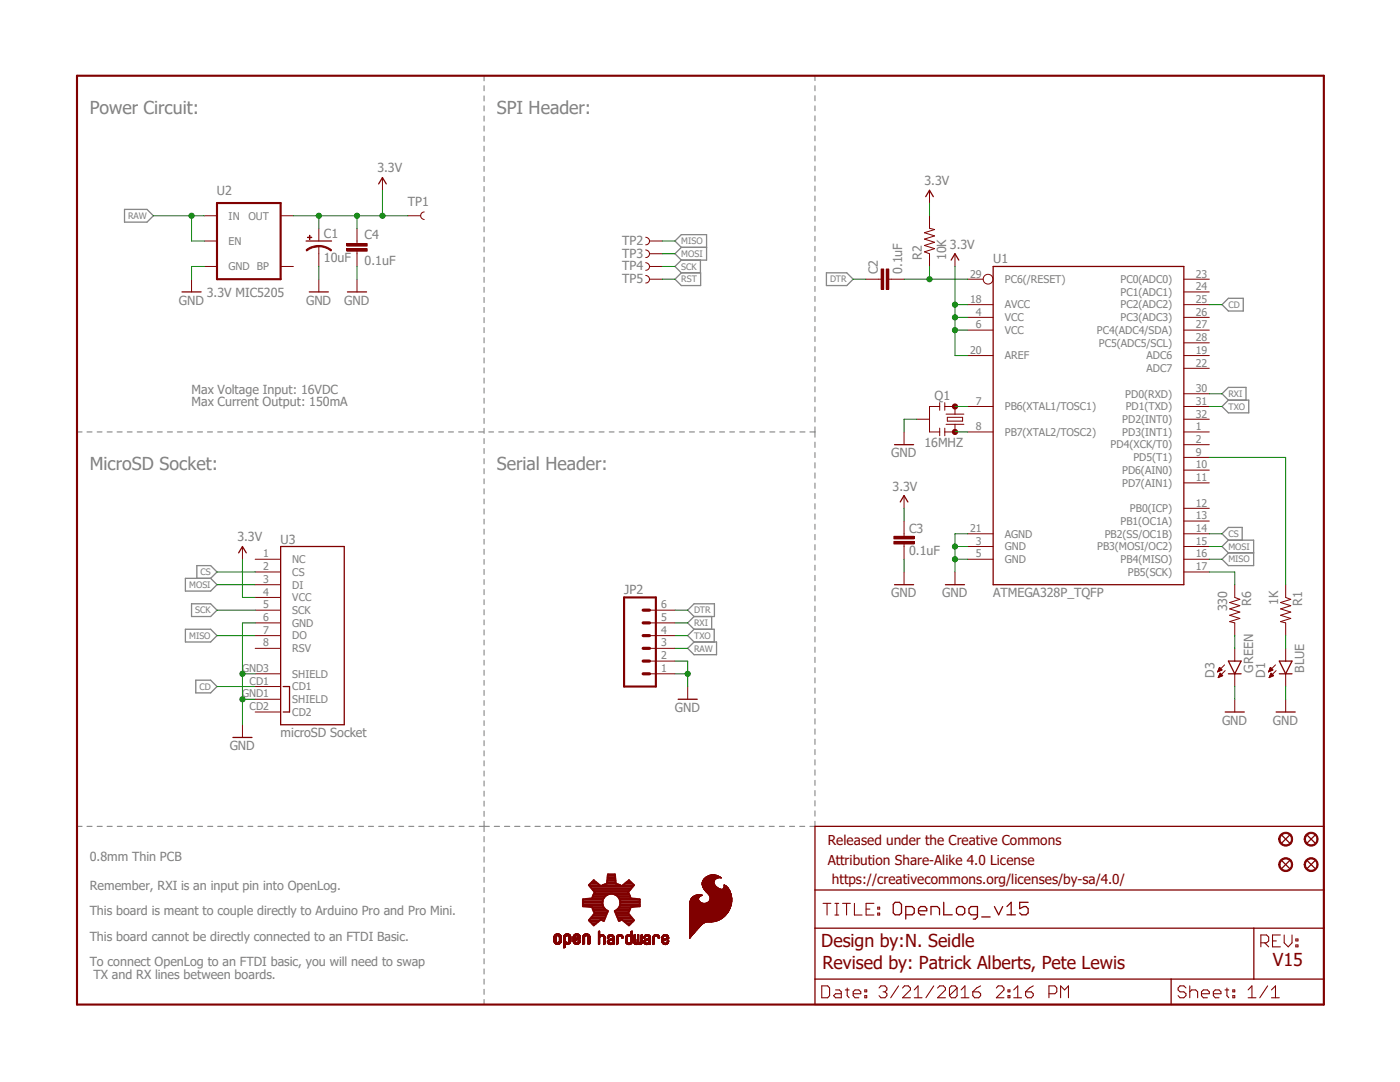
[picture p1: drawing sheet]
<svg xmlns="http://www.w3.org/2000/svg" width="279mm" height="216mm" viewBox="0 0 279 216" stroke-linecap="round" stroke-linejoin="round" font-family="sans-serif">
<path d="M14.9 14.9l249.6 186.1M264.5 14.9l-249.6 186.1" fill="none" stroke="#fff" stroke-width=".2"/>
<g fill="none" stroke="#808080" stroke-width=".21">
<path d="M96.6 15.1v1M96.6 17.1v1M96.6 19.1v1.1M162.6 15.1v1M162.6 17.1v1M162.6 19.1v1M96.6 21.1v1M96.6 23.2v1M96.6 25.1v1.1M96.6 27.2v1M96.6 29.2v1M96.6 31.2v1"/>
<path d="M96.6 33.2v1M96.6 35.2v1M96.6 37.2v1M96.6 39.2v1.1M162.6 21.1v1M162.6 23.1v1M162.6 25.1v1M162.6 27.1v1M162.6 29.1v1M162.6 31.1v1M162.6 33.1v1M162.6 35.1v1.1"/>
<path d="M162.6 37.1v1M162.6 39.1v1M96.6 41.2v1M96.6 43.3v1M96.6 45.3v1M96.6 47.3v1M96.6 49.3v1M96.6 51.3v1M96.6 53.3v1M96.6 55.3v1M96.6 57.3v1M96.6 59.4v1"/>
<path d="M162.6 41.1v1M162.6 43.1v1.1M162.6 45.1v1M162.6 47.2v.9M162.6 49.1v1.1M162.6 51.1v1.1M162.6 53.2v.9M162.6 55.2v1M162.6 57.1v1.1M162.6 59.1v1.1M96.6 61.3v1.1M96.6 63.4v1"/>
<path d="M96.6 65.4v1M96.6 67.4v1M96.6 69.4v1M96.6 71.4v1M96.6 73.4v1M96.6 75.4v1.1M96.6 77.4v1M96.6 79.5v1M162.6 61.2v.9M162.6 63.2v1M162.6 65.2v1M162.6 67.2v1"/>
<path d="M162.6 69.2v1M162.6 71.2v1M162.6 73.2v1M162.6 75.2v1M162.6 77.2v1M162.6 79.2v1M15.4 86.2h1M17.4 86.2h1M19.4 86.2h1M21.4 86.2h1M23.4 86.2h1M25.4 86.2h1"/>
<path d="M27.4 86.2h1M29.4 86.2h1M31.4 86.2h1M33.4 86.2h1M35.4 86.2h1M37.4 86.2h1M39.4 86.2h1M41.4 86.2h1M43.4 86.2h1M45.4 86.2h1M47.4 86.2h1M49.4 86.2h1"/>
<path d="M51.4 86.2h1.1M53.4 86.2h1M55.5 86.2h.9M57.4 86.2h1.1M59.4 86.2h1.1M61.5 86.2h.9M63.5 86.2h1M65.4 86.2h1.1M67.5 86.2h1M69.5 86.2h1M71.5 86.2h1M73.5 86.2h1"/>
<path d="M75.5 86.2h1M77.5 86.2h1M79.5 86.2h1M81.5 86.2h1M83.5 86.2h1M85.5 86.2h1M87.5 86.2h1M89.5 86.2h1M91.5 86.2h1M93.5 86.2h1M95.5 86.2h1M96.6 81.4v1.1"/>
<path d="M96.6 83.5v1M96.6 85.5v1M96.6 87.5v1M96.6 89.5v1M96.6 91.5v1M96.6 93.5v1M96.6 95.5v1M96.6 97.5v1.1M96.6 99.6v.9M97.5 86.2h1M99.5 86.2h1M101.5 86.2h1"/>
<path d="M103.5 86.2h1M105.5 86.2h1.1M107.5 86.2h1M109.6 86.2h.9M111.5 86.2h1.1M113.5 86.2h1.1M115.6 86.2h.9M117.6 86.2h1M119.5 86.2h1.1M121.6 86.2h1M123.6 86.2h1M125.6 86.2h1"/>
<path d="M127.6 86.2h1M129.6 86.2h1M131.6 86.2h1M133.6 86.2h1M135.6 86.2h1M137.6 86.2h1M139.6 86.2h1M141.6 86.2h1M143.6 86.2h1M145.6 86.2h1M147.6 86.2h1M149.6 86.2h1"/>
<path d="M151.6 86.2h1M153.6 86.2h1M155.6 86.2h1M157.6 86.2h1M159.6 86.2h1.1M161.6 86.2h1M162.6 81.2v1M162.6 83.2v1M162.6 85.2v2M162.6 88.2v1.1M162.6 90.3v1M162.6 92.3v1.1"/>
<path d="M162.6 94.4v1M162.6 96.4v1.1M162.6 98.5v1M96.6 101.6v1M96.6 103.6v1M96.6 105.6v1M96.6 107.6v1M96.6 109.6v1M96.6 111.6v1M96.6 113.6v1M96.6 115.7v.9M96.6 117.6v1.1"/>
<path d="M96.6 119.7v.9M162.6 100.5v1.1M162.6 102.5v1.1M162.6 104.6v1M162.6 106.6v1.1M162.6 108.7v1M162.6 110.7v1.1M162.6 112.8v1M162.6 114.8v1.1M162.6 116.8v1.1M162.6 118.9v1M96.6 121.7v1"/>
<path d="M96.6 123.7v1M96.6 125.7v1M96.6 127.7v1M96.6 129.7v1M96.6 131.7v1M96.6 133.7v1M96.6 135.8v.9M96.6 137.8v1M96.6 139.8v1M162.6 120.9v1.1M162.6 123v1M162.6 125v1.1"/>
<path d="M162.6 127.1v1M162.6 129.1v1.1M162.6 131.1v1.1M162.6 133.2v1M162.6 135.3v1M162.6 137.3v1M162.6 139.3v1.1M96.6 141.8v1M96.6 143.8v1M96.6 145.8v1M96.6 147.8v1M96.6 149.8v1"/>
<path d="M96.6 151.8v1M96.6 153.8v1.1M96.6 155.8v1M96.6 157.9v1M96.6 159.9v1M162.6 141.4v1M162.6 143.4v1.1M162.6 145.5v1M162.6 147.5v1M162.6 149.6v1M162.6 151.6v1.1M162.6 153.6v1.1"/>
<path d="M162.6 155.7v1M162.6 157.7v1.1M162.6 159.8v1M15.4 164.9h1M17.4 164.9h1M19.4 164.9h1M21.4 164.9h1M23.4 164.9h1M25.4 164.9h1M27.4 164.9h1M29.4 164.9h1M31.4 164.9h1"/>
<path d="M33.4 164.9h1M35.4 164.9h1M37.4 164.9h1M39.5 164.9h.9M41.4 164.9h1.1M43.4 164.9h1M45.5 164.9h1M47.5 164.9h1M49.5 164.9h1M51.5 164.9h1M53.5 164.9h1M55.5 164.9h1"/>
<path d="M57.5 164.9h1M59.5 164.9h1M61.5 164.9h1M63.5 164.9h1M65.5 164.9h1M67.5 164.9h1M69.6 164.9h.9M71.5 164.9h1.1M73.5 164.9h1M75.6 164.9h1M77.6 164.9h1M79.6 164.9h1"/>
<path d="M81.6 164.9h1M83.6 164.9h1M85.6 164.9h1M87.6 164.9h1M89.6 164.9h1M91.6 164.9h1M93.6 164.9h1M95.6 164.9h2.1M96.6 161.9v1M96.6 163.9v2M96.6 166.9v1.1M96.6 169v1"/>
<path d="M96.6 171v1M96.6 173v1.1M96.6 175v1.1M96.6 177.1v1M96.6 179.1v1M98.6 164.9h1.1M100.7 164.9h1M102.7 164.9h1.1M104.7 164.9h1.1M106.8 164.9h1M108.8 164.9h1.1M110.8 164.9h1.1"/>
<path d="M112.9 164.9h1M114.9 164.9h1.1M116.9 164.9h1.1M119 164.9h1M121 164.9h1M123 164.9h1M125.1 164.9h1M127.1 164.9h1M129.1 164.9h1M131.1 164.9h1.1M133.2 164.9h1M135.2 164.9h1"/>
<path d="M137.2 164.9h1.1M139.3 164.9h1M141.3 164.9h1M143.3 164.9h1.1M145.4 164.9h1M147.4 164.9h1M149.4 164.9h1.1M151.5 164.9h1M153.5 164.9h1M155.5 164.9h1M157.6 164.9h1M159.6 164.9h1"/>
<path d="M162.6 163.9v1h-1M162.6 161.8v1.1M96.6 181.1v1.1M96.6 183.2v1M96.6 185.2v1M96.6 187.2v1.1M96.6 189.3v1M96.6 191.3v1M96.6 193.3v1.1M96.6 195.4v1M96.6 197.4v1M96.6 199.4v1"/>
</g>
<g fill="none" stroke="#808080" stroke-width=".25">
<path d="M24.8 41.8h4.5l1.3 1.3-1.3 1.2h-4.5zM136 51.9l-1.3 1.3 1.3 1.2M136 49.4l-1.3-1.3 1.3-1.3h5v5.1h-5M136 54.4h3.8v2.6h-3.8l-1.3-1.3zM136 49.4h5M136 49.4l-1.3 1.2 1.3 1.3M139.8 51.9v2.5M164.9 54.4h4.1l1.3 1.3-1.3 1.3h-4.1zM243.9 60.8l1.3-1.3h2.9v2.6h-2.9zM245.2 79.8l-1.3-1.2 1.3-1.3h3.5v2.5M243.9 81.1l1.3-1.3h4v2.6h-4zM37 115.4h5l1.3 1.3-1.3 1.2h-5z"/>
<path d="M39.3 115.4v-2.5h2.7l1.3 1.2-1.3 1.3M245.2 107.8h5v5.1h-5l-1.3-1.3 1.3-1.3M245.2 110.3h5M245.2 107.8l-1.3 1.3 1.3 1.2M245.2 107.8l-1.3-1.3 1.3-1.3h2.7v2.6M37 125.6h5l1.3 1.2-1.3 1.3h-5zM38.2 120.5h3.8l1.3 1.3-1.3 1.2h-3.8zM39.1 135.7h2.9l1.3 1.3-1.3 1.3h-2.9zM137.2 121.8l1.3-1.3h4.1v2.5h-4.1zM138.5 128.1h4.5v2.5h-4.5l-1.3-1.2zM138.5 125.6h4v2.5M138.5 125.6l-1.3 1.2 1.3 1.3"/>
<path d="M138.5 123l-1.3 1.3 1.3 1.3M142 123v2.6"/>
</g>
<path d="M71.2 48.1v.5M71.2 50.1v.5" fill="none" stroke="#800000" stroke-width=".2"/>
<path d="M69.2 49.6h4.1v.5h-4.1z" fill-rule="evenodd" fill="#800000"/>
<path d="M69.2 49.6h4.1v.5h-4.1z" fill="none" stroke="#800000" stroke-width=".2"/>
<path d="M69.2 48.6h4.1v.5h-4.1z" fill-rule="evenodd" fill="#800000"/>
<path d="M63.6 55.7v2.6M69.2 48.6h4.1v.5h-4.1zM71.2 45.6v2.5M71.2 50.6v2.6M71.2 55.7v2.6M185.5 43.1v2.5l1 .2-2 .6 2 .7-2 .6 2 .6-2 .7 2 .6-2 .6 1 .4v2.6M180.4 106.5v.5M180.4 108.5v.6" fill="none" stroke="#800000" stroke-width=".2"/>
<path d="M15.4 15.1h248.8v185.3h-248.8z" fill="none" stroke="#800000" stroke-width=".42"/>
<g fill="none" stroke="#800000" stroke-width=".25">
<path d="M61.7 58.3h3.8M69.3 58.3h3.9M162.6 164.9h101.6v35.5h-101.6zM162.6 177.6h101.6M162.6 185.2h101.6M162.6 195.4h101.6M178.6 180h.9l.4 .5v1.7l-.4 .3h-.9l-.3-.3v-1.7zM180.8 182.5h1.2l.5-.3v-.9l-.5-.4h-1.2v2.5M183.3 181.7h1.7v-.4l-.4-.4h-.9l-.4 .4v.9l.4 .3h.9M185.8 182.5v-1.6h1.3l.4 .4v1.2M188.3 180v2.5h1.7M190.9 181.3l.4-.4h.8l.4 .4v.9l-.4 .3h-.8l-.4-.3z"/>
<path d="M195.1 182.5h-1.3l-.4-.3v-.9l.4-.4h1.3v2.1l-.5 .4h-.4M195.9 183h1.7M198.5 180.9l.8 1.6 .8-1.6M201 182.5h1.6M201 180.9l.8-.9v2.5M205.2 180h-1.7v1.3l.8-.4h.5l.4 .4v.9l-.4 .3h-.9l-.4-.3M233.7 195.4v5M250.2 185.2v10.2"/>
</g>
<g fill="none" stroke="#800000" stroke-width=".21">
<path d="M164 196.7h1.2l.4 .4v1.6l-.4 .4h-1.2zM164.3 180.3h1.5M165.1 180.3v2.3M166.6 180.3h.8M166.6 182.6h.8M166.8 197.5h.7l.4 .4v1.2h-1.1l-.4-.4 .4-.4h1.1M167 180.3v2.3M168.1 180.3h1.6M168.7 197.5h.8M169 180.3v2.3M169.1 197.1v1.6l.4 .4M170.3 198.3h1.5v-.4l-.4-.4h-.8l-.3 .4v.8l.3 .4h.8"/>
<path d="M170.5 180.3v2.3h1.5M172.6 198.7h.4v.4h-.4zM172.6 197.5h.4v.4h-.4zM172.8 181.4h.8M174.4 180.3h-1.6v2.3h1.6M175.2 182.2h.4v.4h-.4zM175.2 181h.4v.4h-.4zM175.4 197.1l.4-.4h.8l.4 .4v.4l-.4 .4M176.2 197.9h.4M176.6 197.9l.4 .4v.4l-.4 .4h-.8l-.4-.4M179.3 196.7l-1.5 2.4M180.1 197.1l.4-.4h.8l.4 .4v.4l-1.6 1.6h1.6"/>
<path d="M182.5 199.1h1.5M182.5 197.5l.7-.8v2.4M186.4 196.7l-1.6 2.4M187.1 197.1l.4-.4h.8l.4 .4v.4l-1.6 1.6h1.6M191 197.1v1.6l-.4 .4h-.7l-.4-.4M191 197.1l-.4-.4h-.7l-.4 .4v1.6M191 197.1l-1.5 1.6M191.8 199.1h1.6M191.8 197.5l.8-.8v2.4M194.1 197.9h1.2l.4 .4v.4l-.4 .4h-.8l-.4-.4zM195.7 196.7l-.8 .4-.8 .8M198.8 197.1l.4-.4h.8l.4 .4v.4l-1.6 1.6h1.6"/>
<path d="M201.2 198.7h.3v.4h-.3zM201.2 197.5h.3v.4h-.3zM202.3 199.1h1.6M202.3 197.5l.8-.8v2.4M204.7 197.9h1.1l.4 .4v.4l-.4 .4h-.7l-.4-.4zM206.2 196.7l-.8 .4-.7 .8M209.3 198.3h1.2l.4-.4v-.8l-.4-.4h-1.2v2.4M211.7 199.1v-2.4l.8 .8 .7-.8v2.4M236.7 197.1l-.4-.4h-.8l-.4 .4v.4l.4 .4h.8l.4 .4v.4l-.4 .4h-.8l-.4-.4M237.4 197.9l.4-.4h.8l.4 .4v1.2M237.4 196.7v2.4M239.8 198.3h1.5v-.4l-.3-.4h-.8l-.4 .4v.8l.4 .4h.8"/>
<path d="M242.1 198.3h1.6v-.4l-.4-.4h-.8l-.4 .4v.8l.4 .4h.8M244.5 197.5h.7M244.9 197.1v1.6l.3 .4M246 198.7h.4v.4h-.4zM246 197.5h.4v.4h-.4zM249.1 199.1h1.6M249.1 197.5l.8-.8v2.4M251.6 188.1h1.2l.4-.4v-.7l-.4-.4h-1.2v2.3M252.4 188.1l.8 .8M253 196.7l-1.6 2.4M253.7 199.1h1.6M253.7 197.5l.9-.8v2.4"/>
<path d="M254 187.7h.7M255.5 186.6h-1.5v2.3h1.5M256.3 186.6v1.5l.8 .8 .8-.8v-1.5M258.6 188.6h.4v.3h-.4zM258.6 187.4h.4v.3h-.4z"/>
</g>
<path d="M178.4 107h4.1v.5h-4.1z" fill-rule="evenodd" fill="#800000"/>
<path d="M178.4 107h4.1v.5h-4.1z" fill="none" stroke="#800000" stroke-width=".2"/>
<path d="M178.4 108h4.1v.5h-4.1z" fill-rule="evenodd" fill="#800000"/>
<g fill="none" stroke="#800000" stroke-width=".2">
<path d="M76.3 35.4v2.6M185.5 38v2.5M38.2 55.7v2.6M40.8 43.1h2.5M40.8 53.2h2.5M40.8 48.1h2.5M56 43.1h2.5M56 53.2h2.5M180.4 98.9v2.5M183 83.7h2.5M187.5 81.1h-2v5.1h2M187.5 80.3v1.6"/>
<path d="M187.5 85.4v1.6M188.6 81.1h2v1.5M188.6 80.3v1.6M188.6 85.4v1.6M188.8 82.6h3.6M188.8 84.7h3.6M189.1 83.3h3v.7h-3zM190.6 84.7v1.5h-2M178.4 108h4.1v.5h-4.1zM180.4 104v2.5M180.4 109.1v2.5M180.4 114.1v2.6"/>
<path d="M246.4 116.7v2.5l1 .4-2 .6 2 .7-2 .6 2 .6-2 .7 2 .6-2 .6 1 .3v2.5M243 134h.2M243.1 133.9h.3M243.1 133.8h.5M243.2 133.7h.6M243.2 135.1h.1M243.2 133.6h.6M243.2 135h.3M243.2 133.5h.5M243.2 135h.5M243.3 133.3h.3M243.3 134.9h.6"/>
<path d="M243.3 134.8h.7M243.3 133.3h.2M243.3 134.7h.6M243.4 133.2l-.4 .9M243.4 133.2l.5 .5-.9 .4M243.4 133.2h.1M243.4 134.6h.4M243.4 134.5h.3M243.5 134.5h.1M243.5 134.4h.1M244 134.8l-.5-.5-.4 .9M244 134.8l-.9 .4"/>
<path d="M244.4 132.7l-1.4 1.4M244.5 133.8l-1.4 1.4M246.4 129.4v2.5M246.4 134.5v2.5M246.4 139.5v2.6"/>
</g>
<path d="M75.6 36.7l.7-1.3 .8 1.3M184.7 39.2l.8-1.2 .8 1.2M36.3 58.3h3.8M178.5 116.7h3.8M179.7 100.2l.7-1.3 .8 1.3M245.2 131.9h2.5l-1.3 2.6zM245.2 134.5h2.5M244.5 142.1h3.8" fill="none" stroke="#800000" stroke-width=".25"/>
<path d="M43.3 40.5h12.7v15.2h-12.7z" fill="none" stroke="#800000" stroke-width=".42"/>
<circle cx="190.6" cy="86.2" r=".51" fill="#800000"/>
<circle cx="190.6" cy="86.2" r=".51" fill="none" stroke="#800000" stroke-width=".2"/>
<circle cx="190.6" cy="81.1" r=".51" fill="#800000"/>
<g fill="none" stroke="#800000" stroke-width=".2">
<path d="M175.3 55.7h.6M177.4 55.7h.5M190.6 50.6v2.6M180.4 86.2v2.5M190.6 114.1v2.6"/>
<circle cx="190.6" cy="81.1" r=".51"/>
</g>
<path d="M189.8 51.9l.8-1.3 .7 1.3M178.5 88.7h3.8M188.7 116.7h3.8" fill="none" stroke="#800000" stroke-width=".25"/>
<path d="M175.9 53.7h.5v4h-.5z" fill-rule="evenodd" fill="#800000"/>
<path d="M175.9 53.7h.5v4h-.5z" fill="none" stroke="#800000" stroke-width=".2"/>
<path d="M176.9 53.7h.5v4h-.5z" fill-rule="evenodd" fill="#800000"/>
<g fill="none" stroke="#800000" stroke-width=".2">
<path d="M172.8 55.7h2.5M176.9 53.7h.5v4h-.5zM177.9 55.7h2.5M193.1 55.7h3.1M236.3 55.7h5M236.3 58.3h5M193.1 63.3h5.1M193.1 65.9h5.1M193.1 71h5.1M193.1 60.8h5.1M236.3 63.3h5M236.3 65.9h5"/>
<path d="M236.3 71h5M236.3 60.8h5M236.3 78.6h5M236.3 73.5h5M236.3 68.4h5M193.1 86.2h5.1M193.1 81.1h5.1M236.3 86.2h5M236.3 81.1h5M236.3 96.4h5M236.3 93.8h5M236.3 91.3h5"/>
<path d="M236.3 88.7h5M236.3 83.7h5M48.4 109.1v2.5M50.9 114.1h5.1M50.9 116.7h5.1M50.9 119.2h5.1M50.9 111.6h5.1M193.1 111.6h5.1M193.1 109.1h5.1M193.1 106.5h5.1M236.3 114.1h5M236.3 111.6h5"/>
<path d="M236.3 109.1h5M236.3 106.5h5M236.3 104h5M236.3 101.4h5M256.6 116.7v2.5l1 .4-2 .6 2 .7-2 .6 2 .6-2 .7 2 .6-2 .6 1 .3v2.5M50.9 124.3h5.1M50.9 121.8h5.1M50.9 129.4h5.1M50.9 126.8h5.1M50.9 139.5h5.1M50.9 134.5h5.1M50.9 137h5.1"/>
<path d="M253.2 134h.1M253.2 133.9h.3M253.3 133.8h.4M253.3 133.7h.6M253.3 135.1h.1M253.4 133.6h.6M253.4 133.6h.5M253.4 135h.2M253.4 133.5h.4M253.4 135h.4M253.4 134.9h.6M253.4 133.3h.3"/>
<path d="M253.4 134.8h.8M253.5 133.3h.2M253.5 134.7h.6M253.5 133.2l-.3 .9M253.5 133.2l.5 .5-.8 .4M253.5 133.2h.1M253.5 134.6h.5M253.6 134.5h.3M253.6 134.5h.2M253.7 134.4h.1M254.2 134.8l-.5-.5-.4 .9M254.2 134.8l-.9 .4"/>
<path d="M254.6 132.7l-1.4 1.4M254.7 133.8l-1.4 1.4M256.6 129.4v2.5M256.6 134.5v2.5M256.6 139.5v2.6M48.4 144.6v2.6M50.9 142.1h5.1M137.7 180l-.1 .3M137.7 180h2M137.7 179.9h2M137.7 179.9h1.9M137.7 179.8h1.9"/>
<path d="M137.8 179.7h1.7M137.8 179.6l-.1 .4M137.8 179.6h1.6M137.8 179.5h1.6M137.9 179.5h1.5M137.9 179.4h1.5M137.9 179.3l-.1 .3M137.9 179.3h1.5M138 179.3h1.4M138 179.2h1.4M138.1 179.1l-.2 .2M138.1 179.1h1.4"/>
<path d="M138.2 179h1.3M138.3 178.9l-.2 .2M138.3 178.9h1.4M138.4 178.9h1.4M138.5 178.8h1.3M138.5 178.8h1.4M138.6 178.7h1.4M138.9 178.6h1.3l-1.5 .1M139.1 178.6h.8M139.4 179.3l.1 .5M139.4 179.2v.1M139.5 179.8l.2 .2"/>
<path d="M139.5 179l-.1 .2M139.6 178.9l-.1 .1M139.6 178.9l-1.4 .1M139.7 180l.2 .1M139.9 178.8l-.3 .1M139.9 178.6h.1M139.9 178.6h-.8l-.8 .3M140 178.7l-.1 .1M140.1 178.7h-.1M140.1 176.1v.4M140.1 176.5l.2 .5M140.1 178.6v.1"/>
<path d="M140.1 176.6h2.6M140.1 176.5h2.5M140.1 176.4h2.5M140.1 176.4h2.4M140.1 176.3h2.4M140.1 176.2h2.4M140.1 176.1l2.4 .1M140.1 176.1h2.4M140.2 176.7h2.6M140.2 176.7h2.5M140.2 176.6h2.5M140.2 176.1h2.3"/>
<path d="M140.2 176h2.3M140.2 176.9h2.7M140.2 176.8h2.7M140.2 176.8h2.6M140.2 175.9h2.3M140.3 175.7l-.2 .4M140.3 177l.2 .4M140.3 177h2.8M140.3 177h2.7M140.3 176.9h2.7M140.3 175.8h2.2M140.3 175.7h2.2"/>
<path d="M140.3 177.1h2.9M140.3 175.7h2.3M140.3 177.2h3M140.4 177.2l3.1 .1M140.4 177.2h2.9M140.4 175.6h2.3M140.4 177.3h3.2M140.4 175.5h2.3M140.5 177.4h3.3M140.5 175.5h2.2M140.5 175.4h2.3M140.5 177.5h5"/>
<path d="M140.5 177.4l.7 .9M140.5 175.4h2.4M140.5 175.3l-.2 .4M140.6 177.5h4.9M140.6 177.6h5M140.6 175.3h2.5M140.7 177.7h4.9M140.7 175.2h2.5M140.7 175.2h2.7M140.8 175.1h3.1M140.8 177.8h4.9M140.8 175.1h3"/>
<path d="M140.8 177.9h4.9M140.8 175h3M140.9 177.9h4.8M140.9 178h4.9M141 175l-.5 .3M141 178h4.8M141 175h2.7M141 178.1h4.8M141 174.9h2.6M141.1 178.1h4.7M141.1 174.9h2.5M141.1 178.2h4.7"/>
<path d="M141.2 178.2h4.6M141.2 178.3l.4 .3M141.2 178.3h4.6M141.2 174.8h2.2M141.3 178.3h4.6M141.3 174.8h2.1M141.3 178.4h4.6M141.4 178.4h4.5M141.4 180l-.3 .1M141.4 180h4.6M141.4 178.5h4.5M141.4 179.9h4.6"/>
<path d="M141.4 174.7h1.7M141.5 179.9h4.5M141.5 178.6h4.4M141.5 178.6h4.5M141.5 179.8h4.5M141.5 174.7h1.6M141.6 178.6l.1 .4M141.6 178.6h4.4M141.6 179.7h4.4M141.6 178.8h4.4M141.6 178.7h4.4M141.6 179.6h4.4"/>
<path d="M141.6 178.9h4.4M141.7 179.6h4.3M141.7 179.5h4.3M141.7 178.9h4.3M141.7 174.6h1.2M141.7 179v.4M141.7 179.4l-.3 .6M141.7 179.4h4.3M141.7 179.3h4.3M141.7 179.2h4.3M141.7 179.1h4.3M141.7 179h4.3"/>
<path d="M141.9 174.6h.8M142 174.5h.6l.8 .3M142.1 174.5l-1.1 .5M142.5 176.1v.1M142.5 176.2v.2M142.5 175.9v.2M142.5 176.4l.1 .1M142.5 175.8v.1M142.6 176.5l.3 .4M142.6 175.6h-2.3M142.7 175.5l-.2 .3M142.9 176.9l.3 .2"/>
<path d="M143 175.3h-2.5M143.2 177.1l.4 .2M143.4 174.8l.5 .3M143.5 175.1l-.8 .4M143.6 177.3l.4 .2M143.7 175.1l.1 .1M143.9 175.1l-.1 .1M144.2 177.4h1.3M144.3 177.4h1.2M144.3 177.4l-.2 .1M144.4 177.3h1M144.4 177.2h.9"/>
<path d="M144.5 177.1l-.2 .3M144.5 177.2h.8M144.5 177.1h.8M144.5 177.1h.7M144.5 176.6v.1M144.5 176.7v.3M144.5 177v.1M144.5 176.6l.8 .6M144.5 176.6h.1M144.5 177h.7M144.5 177h.6M144.5 176.9h.5"/>
<path d="M144.5 176.8h.5M144.5 176.8h.4M144.5 176.7h.4M144.5 176.7h.2M144.5 176.6h.2M145.3 177.2l.4 .6M145.7 177.8l.2 .7M145.9 178.5l.1 .8M146 179.3v.9M137.6 180.3h8.4M137.6 180.3v6.9M137.6 187.2h.1"/>
<path d="M137.6 187.1h.2M137.6 187h.2M137.6 186.9h.3M137.6 186.9h.4M137.6 186.7h.4M137.6 186.7h.5M137.6 186.6h.5M137.6 186.6h.6M137.6 186.4h.7M137.6 186.4h.8M137.6 186.3h.8M137.6 186.3h.9"/>
<path d="M137.6 186.1h1M137.6 186h1.1M137.6 185.9h1.2M137.6 185.8h1.3M137.6 185.7h1.3M137.6 185.6h1.4M137.6 185.6h1.5M137.6 185.5h1.5M137.6 185.5h1.6M137.6 185.3h1.7M137.6 185.3h1.8M137.6 185.2h1.8"/>
<path d="M137.6 185h2M137.6 185h2.1M137.6 184.9h2.1M137.6 184.7h2.2M137.6 184.7h2.3M137.6 184.6h2.4M137.6 184.5h2.5M137.6 184.4h2.6M137.6 184.4h2.7M137.6 184.3h2.7M137.6 184.2h2.9M137.6 184.1h2.9"/>
<path d="M137.6 184.1h3M137.6 184.1h3.2M137.6 183.9h4.8M137.6 183.9h5M137.6 183.9h5.2M137.6 183.8h5.4M137.6 183.6h5.8M137.6 183.6h5.9M137.6 183.6h6M137.6 183.5h6.1M137.6 183.5h6.2M137.6 183.3h6.4"/>
<path d="M137.6 183.3h6.5M137.6 183.2h6.5M137.6 183.1h6.7M137.6 183h6.8M137.6 183h6.9M137.6 182.9h6.9M137.6 182.8h7M137.6 182.8h7.1M137.6 182.7h7.1M137.6 182.7h7.2M137.6 182.6h7.3M137.6 182.5h7.3"/>
<path d="M137.6 182.4h7.4M137.6 182.2h7.5M137.6 182.2h7.6M137.6 182.1h7.6M137.6 181.9h7.7M137.6 181.9h7.8M137.6 181.8h7.8M137.6 181.7h7.9M137.6 181.6h7.9M137.6 181.5h8M137.6 181.4h8M137.6 181.4h8.1"/>
<path d="M137.6 181.3h8.1M137.6 181.2h8.2M137.6 181.1h8.2M137.6 181h8.2M137.6 180.8h8.2M137.6 180.8h8.3M137.6 180.7h8.3M137.6 180.6h8.3M137.6 180.5h8.3M137.6 180.5h8.4M137.6 180.4h8.4M137.6 180.2h2.6"/>
<path d="M137.6 180.2h2.5M137.7 180.1h2.3M137.7 180l2.2 .1M137.8 187.1l-.2 .1M137.8 187l-.2 .1M137.9 186.9l-.1 .2M138 186.8h-.4M138 186.7l-.1 .2M138.3 186.5h-.7M138.5 186.2h-.9M138.8 185.9l-1.2 .1M139.2 185.4h-1.6"/>
<path d="M139.4 185.2l-1.4 1.5M139.5 185.1h-1.9M139.8 184.8h-2.2M139.9 180.1l.2 .1M140 184.5l-2.4 .1M140.1 180.2l.2 .1M140.4 184.2l-2.8 .1M140.5 184.2l-1.1 1M140.8 184.1l-.3 .1M140.9 180.2h5.1M141 180.2h5M141.1 184l-.3 .1"/>
<path d="M141.1 180.1l-.3 .2M141.1 180.1h4.9M141.2 180.1h4.8M141.3 180h4.7M142.6 183.9l-5 .1M143.3 183.7h-5.7M143.9 183.4h-6.3M144.1 183.2l-1.5 .7M144.3 183.1l-6.7 .1M144.6 182.9l-.5 .3M144.9 182.5l-.3 .4M145.1 182.3h-7.5"/>
<path d="M145.3 182h-7.7M145.4 181.9l-.5 .6M145.5 181.7l-7.9 .1M145.8 181.1l-.4 .8M145.8 180.9h-8.2M145.9 180.6h-8.3M146 180.2l-.2 .9"/>
<circle cx="197.2" cy="55.7" r=".98"/>
</g>
<path d="M198.2 53.2h38.1v63.5h-38.1zM47.6 110.3l.8-1.2 .7 1.2M56 109.1h12.7v35.5h-12.7zM56.5 137h1.3v5.1h-1.3M255.3 131.9h2.6l-1.3 2.6zM255.3 134.5h2.6M46.5 147.2h3.8M254.7 142.1h3.8M260.9 166.7l1.5 1.5M262.4 166.7l-1.5 1.5" fill="none" stroke="#800000" stroke-width=".25"/>
<path d="M260.6 166.5a1.4 1.4 0 0 1 2.2 .2 1.4 1.4 0 0 1-.8 2.1 1.4 1.4 0 0 1-1.7-1.4h.2a1.15 1.15 0 0 1 1.6-1 1.15 1.15 0 0 1 .4 1.8 1.15 1.15 0 0 1-1.9-.3l-.1-.5h-.2z" fill-rule="evenodd" fill="#800000"/>
<path d="M260.6 166.5a1.4 1.4 0 0 1 2.2 .2 1.4 1.4 0 0 1-.8 2.1 1.4 1.4 0 0 1-1.7-1.4h.2a1.15 1.15 0 0 1 1.6-1 1.15 1.15 0 0 1 .4 1.8 1.15 1.15 0 0 1-1.9-.3l-.1-.5h-.2z" fill="none" stroke="#800000" stroke-width=".2"/>
<path d="M255.8 166.7l1.5 1.5M257.3 166.7l-1.5 1.5" fill="none" stroke="#800000" stroke-width=".25"/>
<path d="M255.5 166.5a1.4 1.4 0 0 1 2.3 .2 1.4 1.4 0 0 1-.8 2.1 1.4 1.4 0 0 1-1.8-1.4h.2a1.15 1.15 0 0 1 1.6-1 1.15 1.15 0 0 1 .4 1.8 1.15 1.15 0 0 1-1.9-.3l-.1-.5h-.2z" fill-rule="evenodd" fill="#800000"/>
<g fill="none" stroke="#800000" stroke-width=".2">
<path d="M81.4 43.1h2.5M84.7 42.3a.76 .76 0 0 0-.8 .8 .76 .76 0 0 0 .8 .7M137.2 137v2.5M255.5 166.5a1.4 1.4 0 0 1 2.3 .2 1.4 1.4 0 0 1-.8 2.1 1.4 1.4 0 0 1-1.8-1.4h.2a1.15 1.15 0 0 1 1.6-1 1.15 1.15 0 0 1 .4 1.8 1.15 1.15 0 0 1-1.9-.3l-.1-.5h-.2zM110.6 188h.5M110.6 187.9h.4M110.6 187.8h.4M110.6 187.7h.4M110.6 187.6h.4M110.6 187.5h.4M110.6 187.4h.4M110.6 187.3h.4"/>
<path d="M110.6 187.2h.4M110.6 187.1h.4M110.6 187h.4M110.6 186.9h.4M110.6 188h.6M110.6 186.7h.6M110.7 188.1h1.2M110.7 186.7h1.2M110.7 186.6h1.2M110.7 188.2h1.2M110.7 186.6h1.1M110.7 188.3h1.1"/>
<path d="M110.8 188.3h1M110.8 186.5h1M110.9 188.3h.8M110.9 186.4h.8M110.9 188.4h.7M111 188.4h.5M111.1 186.4h.4M111.1 186.8h-.5M111.2 186.3h.2M111.3 186.7h.7M111.4 188h.6M111.4 186.8h.6"/>
<path d="M111.5 188h.5M111.5 187.9h.5M111.5 186.9h.5M111.6 187.8h.4M111.6 187h.4M111.6 186.9h.4M111.6 187.7h.4M111.6 187.6h.4M111.6 187.5h.4M111.6 187.4h.4M111.6 187.3h.4M111.6 187.2h.4"/>
<path d="M111.6 187.1h.4M112.5 189.1h.1M112.5 189.1h.2M112.5 189.1h.3M112.5 188.9h.4M112.5 188.8h.4M112.5 188.7h.4M112.5 188.6h.4M112.5 188.5h.4M112.5 188.4h1M112.5 188.4h1.1M112.5 188.3h1.1"/>
<path d="M112.5 188.3h1.2M112.5 188.1h1.3M112.5 188.1h1.4M112.5 188h.6M112.5 188h.5M112.5 187.9h.4M112.5 187.8h.4M112.5 187.7h.4M112.5 187.6h.4M112.5 187.5h.4M112.5 187.4h.4M112.5 187.3h.4"/>
<path d="M112.5 187.2h.4M112.5 187.1h.4M112.5 187h.4M112.5 186.9h.4M112.5 186.7h.6M112.6 186.7h1.3M112.6 186.6h1.2M112.6 186.6h1.1M112.7 186.5h1M112.8 186.4h.8M112.9 189h-.4M112.9 186.4h.7"/>
<path d="M113 186.4h.4M113 186.8h-.5M113.1 186.3h.2M113.2 186.7h.7M113.3 188h.6M113.4 188h.5M113.4 186.8h.5M113.5 188h.4M113.5 186.9h.4M113.5 187.8h.4M113.5 187.7h.4M113.5 187.6h.4"/>
<path d="M113.5 187.5h.4M113.5 187.4h.4M113.5 187.3h.4M113.5 187.2h.4M113.5 187.1h.4M113.5 187h.4M113.8 188.2h-1.3M113.9 187.9h-.4M114.4 188h.5M114.4 187.9h.5M114.4 187.8h.4M114.4 187.7h.4"/>
<path d="M114.4 187.7h.5M114.4 187.7h.6M114.4 187.5h.9M114.4 187.5h1M114.4 187.4h1.1M114.4 187.3h1.4M114.4 187.2h.4M114.4 187.1h.4M114.4 187h.4M114.4 186.9h.4M114.4 186.9h.5M114.4 188h.6"/>
<path d="M114.5 188.1h1.2M114.5 186.7h.6M114.5 186.7h1.3M114.5 188.2h1.2M114.5 186.6h1.2M114.6 186.6h1.1M114.6 188.3h1M114.6 186.5h1.1M114.7 188.3h.8M114.7 186.4h.8M114.8 188.4h.7M114.8 186.4h.7"/>
<path d="M114.9 188.4h.5M114.9 187.2h.9M114.9 186.4h.4M115 186.8h-.6M115 187.2h.8M115 186.3h.2M115.1 187.2h.7M115.1 187.6h-.7M115.2 188h.6M115.2 187.1h.6M115.2 186.7h.6M115.3 188h.5"/>
<path d="M115.3 187.1h.5M115.3 186.8h.5M115.4 188h.4M115.4 186.9h.4M115.4 187.9h.4M115.4 187h.4M115.4 187.8h.4M115.5 187.7h.3M115.5 187.6h.3M115.7 187.5h.1M115.7 187.3l-1.3 .1M115.7 187.5v.1"/>
<path d="M116.3 188.4h.2M116.3 188.3h.3M116.3 188.3h.4M116.3 188.2h.4M116.3 188.1h.4M116.3 188h.4M116.3 187.9h.4M116.3 187.8h.4M116.3 187.7h.4M116.3 187.6h.4M116.3 187.5h.4M116.3 187.4h.4"/>
<path d="M116.3 187.3h.4M116.3 187.2h.4M116.3 187.1h.4M116.3 187h.4M116.3 186.9h.4M116.3 186.9h.5M116.4 186.7h.6M116.4 186.7h1.3M116.4 186.6h1.2M116.5 186.6h1.1M116.5 186.5h1.1M116.6 186.4h.8"/>
<path d="M116.7 186.4h.7M116.8 186.4h.4M116.9 186.8h-.6M116.9 186.3h.2M117.1 186.7h.6M117.2 186.8h.5M117.3 186.9h.5M117.3 186.9h.4M117.3 188.4h.3M117.3 188.3h.4M117.3 188.3h.5M117.3 188.2h.5"/>
<path d="M117.3 188.1h.5M117.3 188h.5M117.3 187.9h.5M117.3 187.8h.5M117.3 187.7h.5M117.3 187.6h.5M117.3 187.5h.5M117.3 187.4h.5M117.3 187.3h.5M117.3 187.2h.5M117.3 187.1h.5M117.3 187h.5"/>
<path d="M117.4 188.4h.2M119.4 188.4h.3M119.4 188.3h.3M119.4 188.2h.3M119.4 188.1h.3M119.4 188h.3M119.4 187.9h.3M119.4 187.8h.3M119.4 187.7h.3M119.4 187.6h.3M119.4 187.5h.3M119.4 187.4h.3"/>
<path d="M119.4 187.3h.3M119.4 187.2h.3M119.4 187.1h.3M119.4 187h.3M119.4 186.9h.4M119.4 186.7h1.2M119.4 186.6h1.2M119.4 186.6h1.1M119.4 186.5h1M119.4 186.4h.3M119.4 186.3h.3M119.4 186.2h.3"/>
<path d="M119.4 186.1h.3M119.4 186h.3M119.4 185.9h.3M119.5 185.8h.2M119.6 188.4l-.2 .1M120 186.8h-.6M120.2 186.8h.5M120.4 186.9h.3M120.4 187h.3M120.5 188.4h.2M120.5 188.3h.2M120.5 188.3h.3"/>
<path d="M120.5 188.2h.3M120.5 188.1h.3M120.5 188h.3M120.5 187.9h.3M120.5 187.8h.3M120.5 187.7h.3M120.5 187.6h.3M120.5 187.5h.3M120.5 187.4h.3M120.5 187.3h.3M120.5 187.2h.3M120.5 187.1h.3"/>
<path d="M120.5 187h.3M120.5 188.5h.1M121.2 188h.4M121.2 188h.3M121.2 187.2h.2M121.2 187.2h.3M121.2 187.1h.3M121.2 188.2h.9M121.2 188.1h.4M121.2 187.8h.4M121.2 187.7h.5M121.2 187.7h.6"/>
<path d="M121.2 187.3h.1M121.2 187h.3M121.2 186.9h.4M121.3 187.7h.6M121.3 186.9h.4M121.3 188.3h.8M121.3 186.7h1.2M121.4 188.3h.7M121.4 187.5h.8M121.4 186.7h1M121.4 186.6h1M121.5 188.4h.6"/>
<path d="M121.5 187.5h1.1M121.5 186.6h.8M121.5 187.9h-.3M121.6 187.5h1M121.6 186.5h.6M121.6 187.4h1M121.8 188.5h.1M121.8 187.4h.8M121.8 186.8h-.5M121.9 188.5h.1M122 187.3h.6M122 186.8h.5"/>
<path d="M122 187.6h-.7M122 187.2h.6M122.1 186.9h.4M122.2 187.2h.4M122.2 186.9h.4M122.3 187.5h.3M122.3 187h.3M122.3 188.4h.2M122.3 188.4h.3M122.3 188.3h.3M122.3 188.2h.3M122.3 188.1h.3"/>
<path d="M122.3 188h.3M122.3 187.9h.3M122.3 187.8h.3M122.3 187.7h.3M122.3 187.6h.3M122.3 187.1h.3M123 188.4h.2M123 188.4h.3M123 188.3h.3M123 188.2h.3M123 188.1h.3M123 188h.3"/>
<path d="M123 187.9h.3M123 187.8h.3M123 187.7h.3M123 187.6h.3M123 187.5h.3M123 187.4h.3M123 187.3h.3M123 187.2h.3M123 187.1h.3M123 187h.4M123.1 188.5h.1M123.1 186.9h.3"/>
<path d="M123.1 186.9h.4M123.1 186.7h1.2M123.2 186.7h1M123.2 186.6h1M123.3 186.6h.9M123.3 186.6h.8M123.4 186.5h.6M123.7 186.8h-.6M123.8 186.8h.5M124 186.9h.3M124 186.9h.4M124.1 187h.3"/>
<path d="M124.1 187.2h.1M124.1 187.2h.2M124.1 187.2h.3M124.1 187.1h.3M124.8 187.9h.3M124.8 187.8h.3M124.8 187.7h.3M124.8 187.6h.3M124.8 187.5h.3M124.8 187.4h.3M124.8 187.3h.3M124.8 187.2h.3"/>
<path d="M124.8 187.1h.3M124.8 187h.3M124.9 188.1h.4M124.9 188h.3M124.9 187h.3M124.9 186.9h.3M124.9 186.9h.4M124.9 188.2h1.2M125 186.7h1.2M125 188.3h1M125 188.3h1.1M125 186.6h1.2"/>
<path d="M125.1 188.3h.9M125.1 186.6h1.1M125.1 188.4h.8M125.2 188.4h.7M125.2 186.5h1M125.5 188.5h.1M125.5 186.8h-.6M125.6 188.5h.1M125.6 186.8h.6M125.7 188.1h.5M125.8 188.1h.4M125.8 186.9h.4"/>
<path d="M125.8 188h.4M125.9 188h.3M125.9 186.9h.3M125.9 187.9h.3M125.9 187.8h.3M125.9 187.7h.3M125.9 187.6h.3M125.9 187.5h.3M125.9 187.4h.3M125.9 187.3h.3M125.9 187.2h.3M125.9 187.1h.3"/>
<path d="M125.9 187h.3M125.9 186.4h.3M125.9 186.3h.3M125.9 186.2h.3M125.9 186.1h.3M125.9 186h.3M125.9 185.9h.3M126 185.8h.2M126.5 188.1h.3M126.5 188h.3M126.5 187.9h.3M126.5 187.8h.3"/>
<path d="M126.5 187.7h.3M126.5 187.6h.3M126.5 187.5h.3M126.5 187.4h.3M126.5 187.3h.3M126.5 187.2h.3M126.5 187.1h.3M126.5 187h.3M126.5 186.9h.3M126.5 186.8h.3M126.5 186.7h.3M126.5 186.6h.3"/>
<path d="M126.5 188.2h1.7M126.6 188.3h1.5M126.6 186.5h.2M126.7 188.4h1.3M126.7 188.4h.6M127 188.5h.1M127.1 188.1h.5M127.2 188.1h.3M127.2 188h.3M127.2 187.9h.3M127.2 187.8h.3M127.2 187.7h.3"/>
<path d="M127.2 187.6h.3M127.2 187.5h.3M127.2 187.4h.3M127.2 187.3h.3M127.2 187.2h.3M127.2 187.1h.3M127.2 187h.3M127.2 186.9h.3M127.2 186.8h.3M127.2 186.7h.3M127.2 186.6h.3M127.3 186.5h.2"/>
<path d="M127.4 188.4h.6M127.8 188.1h.4M127.8 188h.4M127.9 188h.3M127.9 187.9h.3M127.9 187.8h.3M127.9 187.7h.3M127.9 187.6h.3M127.9 187.5h.3M127.9 187.4h.3M127.9 187.3h.3M127.9 187.2h.3"/>
<path d="M127.9 187.1h.3M127.9 187h.3M127.9 186.9h.3M127.9 186.8h.3M127.9 186.7h.3M127.9 186.6h.3M128 186.5h.2M128.4 188h.4M128.4 187.9h.4M128.4 187.8h.4M128.5 188.1h.4M128.5 188.1h.3"/>
<path d="M128.5 187.8h.4M128.5 187.7h.4M128.5 187.3h.1M128.5 187.2h.1M128.5 187.2h.2M128.5 187.1h.3M128.5 187h.3M128.5 188.2h.8M128.5 187.7h.5M128.5 187.7h.6M128.5 186.9h.3M128.5 186.9h.4"/>
<path d="M128.6 188.3h.7M128.6 188.3h.8M128.6 186.7h1.1M128.7 188.3h.7M128.7 187.5h.8M128.7 186.7h1M128.7 186.6h1M128.7 188.4h.7M128.7 187.5h1.1M128.7 186.6h.9M128.8 188.4h.6M128.8 186.6h.7"/>
<path d="M128.8 187.5h1M128.8 186.5h.7M128.9 187.4h.9M129 188.5h.1M129 187.4h.8M129.1 188.5h.1M129.1 186.8h-.5M129.2 187.3h.6M129.2 186.8h.6M129.3 187.6h-.7M129.3 187.2h.5M129.4 186.9h.4"/>
<path d="M129.5 187.2h.3M129.5 186.9h.3M129.5 187h.3M129.5 188.4h.3M129.5 188.3h.3M129.5 188.2h.3M129.5 188.1h.3M129.5 188h.3M129.5 187.9h.3M129.5 187.8h.3M129.5 187.7h.3M129.5 187.6h.3"/>
<path d="M129.5 187.5h.3M129.5 187.1h.3M130.3 188.4h.3M130.3 188.3h.3M130.3 188.2h.3M130.3 188.1h.3M130.3 188h.3M130.3 187.9h.3M130.3 187.8h.3M130.3 187.7h.3M130.3 187.6h.3M130.3 187.5h.3"/>
<path d="M130.3 187.4h.3M130.3 187.3h.3M130.3 187.2h.3M130.3 187.1h.3M130.3 187h.3M130.3 186.9h.3M130.3 186.9h.4M130.4 186.7h1.1M130.5 188.4l-.2 .1M130.5 186.6h.9M130.6 186.6h.8M130.6 186.5h.7"/>
<path d="M130.9 186.8h-.6M131 186.8h.6M131.2 186.9h.4M131.3 187h.4M131.3 186.9h.3M131.4 187.2h.1M131.4 187.2h.2M131.4 187.1h.3M132.1 187.9h.3M132.1 187.8h.3M132.1 187.7h.4M132.1 187.7h.5"/>
<path d="M132.1 187.7h.6M132.1 187.5h.9M132.1 187.5h1M132.1 187.5h1.1M132.1 187.4h1.2M132.1 187.3h.3M132.1 187.2h.3M132.1 187.1h.3M132.1 187h.3M132.1 188h.4M132.1 188h.3M132.1 186.9h.3"/>
<path d="M132.1 186.9h.4M132.2 188.2h1.1M132.2 188.1h.4M132.2 188.1h.3M132.2 186.9h.3M132.2 186.7h1.1M132.2 188.3h1.1M132.3 186.6h1M132.3 188.3h.9M132.3 186.6h.9M132.4 188.4h.8M132.4 186.6h.8"/>
<path d="M132.5 188.4h.6M132.5 186.5h.6M132.7 186.8h-.5M132.8 188.5h.1M132.8 187.3h.6M132.8 186.8h.6M132.9 187.6h-.8M132.9 187.2h.6M133 187.2h.5M133 188.1h.4M133 186.9h.4M133.1 187.2h.4"/>
<path d="M133.1 186.9h.3M133.1 188h.3M133.1 187.1h.4M133.1 187h.3M133.2 187.8h.3M133.2 187.7h.3M133.3 187.7h.2M133.4 187.7h.1M133.4 187.3l-.8 .1M133.5 187.9h-.4"/>
</g>
<path d="M135.3 139.5h3.8M260.9 171.7l1.5 1.6M262.4 171.7l-1.5 1.6" fill="none" stroke="#800000" stroke-width=".25"/>
<g fill="none" stroke="#800000" stroke-width=".38">
<path d="M116.3 179.8h4M116.3 179.5h4.1M117.5 176.7h2.2M117.8 177h8.4M117.8 176.3h1.5M118.1 177.3h7.9M118.1 176h.9M118.2 179.2l.5-1.1-1.2-1.5 1-1 1.4 1.2 1.2-.5 .2-1.8h1.4l.2 1.8 1.2 .5 1.4-1.2 1 1-1.2 1.5 .6 1.1 1.8 .3v1.3l-1.8 .2-.6 1.2 1.2 1.4-1 1.1-1.4-1.2-.3 .1M118.2 179.2l-1.9 .3v1.3l1.9 .2 .5 1.2-1.2 1.4M118.2 179.2h2.3M118.3 178.9h2.5M118.3 177.6h7.4"/>
<path d="M118.4 178.6h2.8M118.4 175.7h.2M118.6 178.2h6.8M118.6 177.9h6.9M120.2 176.7h3.6M121.1 176.3h1.9M121.2 176h1.7M121.2 175.7h1.7M121.2 175.4h1.6M121.2 175h1.6M121.3 174.8h1.4M122.8 178.6h2.8"/>
<path d="M123.3 178.9h2.4M123.5 179.2h2.3M123.7 179.5h4M123.8 179.8h3.9M124.3 176.7h2.2M124.7 176.3h1.5M125.1 176h.8M125.5 175.7h.1M116.3 180.8h4.1M116.3 180.5h4M116.3 180.1h3.9M117.5 183.6l1 1.1 1.4-1.2 .3 .1"/>
<path d="M117.5 183.6h2.2M117.8 183.3h2.9M117.8 183.9h1.5M118.1 183h2.7M118.1 184.3h.9M118.2 181.1h2.3M118.3 181.4h2.5M118.3 182.7h2.6M118.4 181.7h2.8M118.4 184.6h.2M118.6 182.4h2.5M118.6 182h2.6"/>
<path d="M120.2 180.1a1.8 1.8 0 0 0 1.1 1.7l-.8 2-.3-.2M120.2 180.1a1.79 1.79 0 0 1 2-1.7 1.79 1.79 0 0 1 1.6 2.1M120.2 183.6h.4M122.8 182h2.6M122.8 181.7h2.8M122.9 182.4h2.6M123.1 182.7h2.6M123.2 183h2.8M123.3 181.4h2.4M123.3 183.3h2.9M123.4 183.6h.4M123.5 181.1h2.3"/>
<path d="M123.7 180.8l-.3 .5-.7 .5 .8 2 .3-.2M123.7 180.8h4M123.8 180.5l-.1 .3M123.8 180.5h3.9M123.8 180.1h3.9M124.3 183.6h2.2M124.7 183.9h1.5M125.1 184.3h.8M125.5 184.6h.1"/>
</g>
<path d="M260.6 171.6a1.4 1.4 0 0 1 2.2 .2 1.4 1.4 0 0 1-.8 2.1 1.4 1.4 0 0 1-1.7-1.4h.2a1.15 1.15 0 0 1 1.6-1.1 1.15 1.15 0 0 1 .4 1.9 1.15 1.15 0 0 1-1.9-.4l-.1-.4h-.2z" fill-rule="evenodd" fill="#800000"/>
<path d="M260.6 171.6a1.4 1.4 0 0 1 2.2 .2 1.4 1.4 0 0 1-.8 2.1 1.4 1.4 0 0 1-1.7-1.4h.2a1.15 1.15 0 0 1 1.6-1.1 1.15 1.15 0 0 1 .4 1.9 1.15 1.15 0 0 1-1.9-.4l-.1-.4h-.2z" fill="none" stroke="#800000" stroke-width=".2"/>
<path d="M255.8 171.7l1.5 1.6M257.3 171.7l-1.5 1.6" fill="none" stroke="#800000" stroke-width=".25"/>
<path d="M255.5 171.6a1.4 1.4 0 0 1 2.3 .2 1.4 1.4 0 0 1-.8 2.1 1.4 1.4 0 0 1-1.8-1.4h.2a1.15 1.15 0 0 1 1.6-1.1 1.15 1.15 0 0 1 .4 1.9 1.15 1.15 0 0 1-1.9-.4l-.1-.4h-.2z" fill-rule="evenodd" fill="#800000"/>
<g fill="none" stroke="#800000" stroke-width=".2">
<path d="M63.6 49.1v1.5M128.9 47.3a.76 .76 0 0 1 .7 .8 .76 .76 0 0 1-.7 .8M128.9 49.9a.76 .76 0 0 1 .7 .7 .76 .76 0 0 1-.7 .8M128.9 52.4a.76 .76 0 0 1 .7 .8 .76 .76 0 0 1-.7 .7M128.9 54.9a.76 .76 0 0 1 .7 .8 .76 .76 0 0 1-.7 .8M129.6 48.1h2.6M129.6 50.6h2.6M129.6 53.2h2.6M129.6 55.7h2.6M129.6 134.5h5.1M129.6 131.9h5.1M129.6 129.4h5.1"/>
<path d="M129.6 126.8h5.1M129.6 124.3h5.1M129.6 121.8h5.1M255.5 171.6a1.4 1.4 0 0 1 2.3 .2 1.4 1.4 0 0 1-.8 2.1 1.4 1.4 0 0 1-1.8-1.4h.2a1.15 1.15 0 0 1 1.6-1.1 1.15 1.15 0 0 1 .4 1.9 1.15 1.15 0 0 1-1.9-.4l-.1-.4h-.2z"/>
</g>
<path d="M124.5 119.2h6.4v17.8h-6.4z" fill="none" stroke="#800000" stroke-width=".42"/>
<path d="M128.4 129.4h1.2M128.4 131.9h1.2M128.4 134.5h1.2M128.4 124.3h1.2M128.4 126.8h1.2M128.4 121.8h1.2" fill="none" stroke="#800000" stroke-width=".63"/>
<path d="M61.1 48.1h5.1" fill="none" stroke="#800000" stroke-width=".25"/>
<path d="M63.6 49a4 4 0 0 1 2.6 .9l-.2 .2a3.8 3.8 0 0 0-2.4-.9z" fill-rule="evenodd" fill="#800000"/>
<path d="M63.6 49a4 4 0 0 1 2.6 .9l-.2 .2a3.8 3.8 0 0 0-2.4-.9z" fill="none" stroke="#800000" stroke-width=".2"/>
<path d="M61.1 49.9a3.6 3.6 0 0 1 2.5-.9v.2a3.8 3.8 0 0 0-2.4 .9z" fill-rule="evenodd" fill="#800000"/>
<path d="M61.1 49.9a3.6 3.6 0 0 1 2.5-.9v.2a3.8 3.8 0 0 0-2.4 .9z" fill="none" stroke="#800000" stroke-width=".2"/>
<path d="M61.4 47.3l.8 .1z" fill-rule="evenodd" fill="#800000"/>
<path d="M61.4 47.3l.8 .1z" fill="none" stroke="#800000" stroke-width=".2"/>
<path d="M61.8 46.9v.9z" fill-rule="evenodd" fill="#800000"/>
<path d="M61.8 46.9v.9zM63.6 45.6v2.5M63.6 50.6v2.6" fill="none" stroke="#800000" stroke-width=".2"/>
<path d="M63.6 53.2v2.5M71.2 53.2v2.5M183 83.7h-2.6v2.5M180.4 111.6v2.5M190.6 109.1h2.5M190.6 111.6h2.5M193.1 106.5h-2.5v7.6M246.4 137v2.5" fill="none" stroke="#008000" stroke-width=".2"/>
<circle cx="190.6" cy="109.1" r=".51" fill="#008000"/>
<circle cx="190.6" cy="109.1" r=".51" fill="none" stroke="#008000" stroke-width=".2"/>
<circle cx="190.6" cy="111.6" r=".51" fill="#008000"/>
<g fill="none" stroke="#008000" stroke-width=".2">
<path d="M134.7 131.9h2.5v5.1M134.7 134.5h2.5"/>
<circle cx="190.6" cy="111.6" r=".51"/>
</g>
<circle cx="137.2" cy="134.5" r=".51" fill="#008000"/>
<g fill="none" stroke="#008000" stroke-width=".2">
<path d="M48.4 134.5h2.5M48.4 139.5h2.5M50.9 124.3h-2.5v20.3M256.6 137v2.5"/>
<circle cx="137.2" cy="134.5" r=".51"/>
</g>
<circle cx="48.4" cy="134.5" r=".51" fill="#008000"/>
<circle cx="48.4" cy="134.5" r=".51" fill="none" stroke="#008000" stroke-width=".2"/>
<circle cx="48.4" cy="139.5" r=".51" fill="#008000"/>
<g fill="none" stroke="#008000" stroke-width=".2">
<path d="M30.6 43.1h10.2M38.2 43.1v5h2.6M40.8 53.2h-2.6v2.5M132.2 53.2h2.5M132.2 48.1h2.5M132.2 50.6h2.5M241.3 81.1h2.6M43.3 116.7h7.6M241.3 114.1h5.1v2.6M241.3 111.6h2.6M241.3 109.1h2.6M43.3 121.8h7.6"/>
<path d="M43.3 126.8h7.6M134.7 126.8h2.5M246.4 126.8v2.6"/>
<circle cx="48.4" cy="139.5" r=".51"/>
</g>
<circle cx="38.2" cy="43.1" r=".51" fill="#008000"/>
<g fill="none" stroke="#008000" stroke-width=".2">
<path d="M170.3 55.7h2.5M180.4 55.7h12.7M185.5 53.2v2.5M241.3 78.6h2.6M190.6 86.2h2.5M190.6 81.1h2.5M134.7 129.4h2.5M134.7 121.8h2.5M134.7 124.3h2.5"/>
<circle cx="38.2" cy="43.1" r=".51"/>
</g>
<circle cx="185.5" cy="55.7" r=".51" fill="#008000"/>
<g fill="none" stroke="#008000" stroke-width=".2">
<path d="M58.5 43.1h12.7v2.5M63.6 43.1v2.5M132.2 55.7h2.5M241.3 60.8h2.6M241.3 91.3h15.3v25.4M43.3 114.1h7.6M241.3 106.5h2.6M43.3 137h7.6M256.6 126.8v2.6"/>
<circle cx="185.5" cy="55.7" r=".51"/>
</g>
<circle cx="71.2" cy="43.1" r=".51" fill="#008000"/>
<circle cx="71.2" cy="43.1" r=".51" fill="none" stroke="#008000" stroke-width=".2"/>
<circle cx="63.6" cy="43.1" r=".51" fill="#008000"/>
<g fill="none" stroke="#008000" stroke-width=".2">
<path d="M76.3 38v5.1M71.2 43.1h10.2"/>
<circle cx="63.6" cy="43.1" r=".51"/>
</g>
<circle cx="76.3" cy="43.1" r=".51" fill="#008000"/>
<g fill="none" stroke="#008000" stroke-width=".2">
<path d="M185.5 40.5v2.6M190.6 53.2v17.8h2.5M190.6 60.8h2.5M190.6 63.3h2.5M190.6 65.9h2.5M180.4 101.4v2.6"/>
<circle cx="76.3" cy="43.1" r=".51"/>
</g>
<circle cx="190.6" cy="60.8" r=".51" fill="#008000"/>
<circle cx="190.6" cy="60.8" r=".51" fill="none" stroke="#008000" stroke-width=".2"/>
<circle cx="190.6" cy="63.3" r=".51" fill="#008000"/>
<circle cx="190.6" cy="63.3" r=".51" fill="none" stroke="#008000" stroke-width=".2"/>
<circle cx="190.6" cy="65.9" r=".51" fill="#008000"/>
<g fill="none" stroke="#008000" stroke-width=".2">
<path d="M48.4 111.6v7.6h2.5"/>
<circle cx="190.6" cy="65.9" r=".51"/>
</g>
<g font-size="3.6" fill="#808080">
<text x="17.9" y="22.7">Power Circuit:</text>
<text x="99.1" y="22.7">SPI Header:</text>
<text x="17.9" y="93.8">MicroSD Socket:</text>
<text x="99.1" y="93.8">Serial Header:</text>
</g>
<g font-size="3.6" fill="#800000">
<text x="163.9" y="189">Design by:N. Seidle</text>
<text x="164.2" y="193.3">Revised by: Patrick Alberts, Pete Lewis</text>
<text x="254" y="192.8">V15</text>
</g>
<g font-size="2.7" fill="#800000">
<text x="165.2" y="172.5">Attribution Share-Alike 4.0 License</text>
<text x="165.2" y="168.7">Released under the Creative Commons</text>
<text x="166" y="176.3">https://creativecommons.org/licenses/by-sa/4.0/</text>
</g>
<g font-size="2.5" fill="#808080">
<text x="75.3" y="34.4">3.3V</text>
<text x="43.3" y="39">U2</text>
<text x="81.4" y="41">TP1</text>
<text x="184.5" y="37">3.3V</text>
<text x="64.6" y="47.5">C1</text>
<text x="72.8" y="47.8">C4</text>
<text x="64.6" y="52.3">10uF</text>
<text x="72.8" y="52.8">0.1uF</text>
<text x="124.2" y="48.9">TP2</text>
<text x="124.2" y="51.4">TP3</text>
<text x="124.2" y="53.9">TP4</text>
<text x="184" y="51.9" transform="rotate(-90 184 51.9)">R2</text>
<text x="188.8" y="51.9" transform="rotate(-90 188.8 51.9)">10K</text>
<text x="189.6" y="49.6">3.3V</text>
<text x="198.2" y="52.4">U1</text>
<text x="41.3" y="59.3">3.3V MIC5205</text>
<text x="124.2" y="56.5">TP5</text>
<text x="175.2" y="54.7" transform="rotate(-90 175.2 54.7)">C2</text>
<text x="180" y="54.7" transform="rotate(-90 180 54.7)">0.1uF</text>
<text x="35.7" y="60.8">GND</text>
<text x="61.1" y="60.8">GND</text>
<text x="68.7" y="60.8">GND</text>
<text x="38.2" y="78.6">Max Voltage Input: 16VDC</text>
<text x="38.2" y="81.1">Max Current Output: 150mA</text>
<text x="186.5" y="79.8">Q1</text>
<text x="184.5" y="89.2">16MHZ</text>
<text x="177.9" y="91.3">GND</text>
<text x="178.1" y="97.9">3.3V</text>
<text x="181.4" y="106.4">C3</text>
<text x="47.4" y="108">3.3V</text>
<text x="56" y="108.5">U3</text>
<text x="181.4" y="110.7">0.1uF</text>
<text x="124.5" y="118.4">JP2</text>
<text x="177.9" y="119.2">GND</text>
<text x="188" y="119.2">GND</text>
<text x="198.2" y="119.2">ATMEGA328P_TQFP</text>
<text x="244.9" y="122" transform="rotate(-90 244.9 122)">330</text>
<text x="249.7" y="120.9" transform="rotate(-90 249.7 120.9)">R6</text>
<text x="255.1" y="120.8" transform="rotate(-90 255.1 120.8)">1K</text>
<text x="259.9" y="120.9" transform="rotate(-90 259.9 120.9)">R1</text>
<text x="242.4" y="135.2" transform="rotate(-90 242.4 135.2)">D3</text>
<text x="250.1" y="134.2" transform="rotate(-90 250.1 134.2)">GREEN</text>
<text x="252.5" y="135.2" transform="rotate(-90 252.5 135.2)">D1</text>
<text x="260.3" y="134.2" transform="rotate(-90 260.3 134.2)">BLUE</text>
<text x="134.7" y="142.1">GND</text>
<text x="45.8" y="149.7">GND</text>
<text x="56" y="147.2">microSD Socket</text>
<text x="243.9" y="144.6">GND</text>
<text x="254" y="144.6">GND</text>
<text x="17.9" y="171.7">0.8mm Thin PCB</text>
<text x="17.9" y="177.6">Remember, RXI is an input pin into OpenLog.</text>
<text x="17.9" y="182.7">This board is meant to couple directly to Arduino Pro and Pro Mini.</text>
<text x="17.9" y="187.7">This board cannot be directly connected to an FTDI Basic.</text>
<text x="17.9" y="192.7">To connect OpenLog to an FTDI basic, you will need to swap</text>
<text x="18.7" y="195.4">TX and RX lines between boards.</text>
</g>
<g font-size="2.1" fill="#808080">
<text x="45.6" y="43.8">IN</text>
<text x="49.6" y="43.8">OUT</text>
<text x="45.6" y="53.9">GND BP</text>
<text x="45.6" y="48.9">EN</text>
<text x="193.6" y="55.4">29</text>
<text x="200.5" y="56.5">PC6(/RESET)</text>
<text x="223.6" y="59">PC1(ADC1)</text>
<text x="223.6" y="56.5">PC0(ADC0)</text>
<text x="238.6" y="57.9">24</text>
<text x="238.6" y="55.4">23</text>
<text x="193.6" y="60.5">18</text>
<text x="194.7" y="63">4</text>
<text x="194.7" y="65.5">6</text>
<text x="200.5" y="64.1">VCC</text>
<text x="200.5" y="61.6">AVCC</text>
<text x="223.6" y="64.1">PC3(ADC3)</text>
<text x="223.6" y="61.6">PC2(ADC2)</text>
<text x="238.6" y="65.5">27</text>
<text x="238.6" y="63">26</text>
<text x="238.6" y="60.5">25</text>
<text x="193.6" y="70.6">20</text>
<text x="200.5" y="66.6">VCC</text>
<text x="200.5" y="71.7">AREF</text>
<text x="218.9" y="66.6">PC4(ADC4/SDA)</text>
<text x="219.3" y="69.2">PC5(ADC5/SCL)</text>
<text x="228.8" y="71.7">ADC6</text>
<text x="238.6" y="70.6">19</text>
<text x="238.6" y="68.1">28</text>
<text x="228.8" y="74.3">ADC7</text>
<text x="238.6" y="73.2">22</text>
<text x="194.7" y="80.8">7</text>
<text x="200.5" y="81.9">PB6(XTAL1/TOSC1)</text>
<text x="224.6" y="79.3">PD0(RXD)</text>
<text x="224.7" y="81.9">PD1(TXD)</text>
<text x="238.6" y="83.3">32</text>
<text x="238.6" y="80.8">31</text>
<text x="238.6" y="78.2">30</text>
<text x="194.7" y="85.9">8</text>
<text x="200.5" y="87">PB7(XTAL2/TOSC2)</text>
<text x="221.7" y="89.5">PD4(XCK/T0)</text>
<text x="224" y="87">PD3(INT1)</text>
<text x="224" y="84.4">PD2(INT0)</text>
<text x="238.6" y="88.4">2</text>
<text x="238.6" y="85.9">1</text>
<text x="223.9" y="94.6">PD6(AIN0)</text>
<text x="226.2" y="92">PD5(T1)</text>
<text x="238.6" y="93.5">10</text>
<text x="238.6" y="90.9">9</text>
<text x="223.9" y="97.1">PD7(AIN1)</text>
<text x="238.6" y="101.1">12</text>
<text x="238.6" y="96">11</text>
<text x="193.6" y="106.2">21</text>
<text x="200.5" y="107.3">AGND</text>
<text x="220.5" y="107.3">PB2(SS/OC1B)</text>
<text x="223.6" y="104.7">PB1(OC1A)</text>
<text x="225.5" y="102.2">PB0(ICP)</text>
<text x="238.6" y="106.2">14</text>
<text x="238.6" y="103.6">13</text>
<text x="52.5" y="113.7">2</text>
<text x="52.5" y="111.2">1</text>
<text x="58.3" y="112.4">NC</text>
<text x="194.7" y="108.7">3</text>
<text x="194.7" y="111.2">5</text>
<text x="200.5" y="109.8">GND</text>
<text x="200.5" y="112.4">GND</text>
<text x="218.9" y="109.8">PB3(MOSI/OC2)</text>
<text x="223.6" y="112.4">PB4(MISO)</text>
<text x="238.6" y="113.7">17</text>
<text x="238.6" y="111.2">16</text>
<text x="238.6" y="108.7">15</text>
<text x="52.5" y="116.3">3</text>
<text x="52.5" y="118.8">4</text>
<text x="58.3" y="120">VCC</text>
<text x="58.3" y="114.9">CS</text>
<text x="58.3" y="117.4">DI</text>
<text x="225.1" y="114.9">PB5(SCK)</text>
<text x="52.5" y="123.9">6</text>
<text x="52.5" y="121.4">5</text>
<text x="58.3" y="125.1">GND</text>
<text x="58.3" y="122.5">SCK</text>
<text x="132" y="123.9">5</text>
<text x="132" y="121.4">6</text>
<text x="52.5" y="129">8</text>
<text x="52.5" y="126.4">7</text>
<text x="58.3" y="130.1">RSV</text>
<text x="58.3" y="127.6">DO</text>
<text x="132" y="131.5">2</text>
<text x="132" y="129">3</text>
<text x="132" y="126.4">4</text>
<text x="48.3" y="134.1">GND3</text>
<text x="49.8" y="136.6">CD1</text>
<text x="58.3" y="135.2">SHIELD</text>
<text x="58.3" y="137.8">CD1</text>
<text x="132" y="134.1">1</text>
<text x="48.3" y="139.1">GND1</text>
<text x="49.8" y="141.7">CD2</text>
<text x="58.3" y="140.3">SHIELD</text>
<text x="58.3" y="142.8">CD2</text>
</g>
<g font-size="1.8" fill="#808080">
<text x="25.6" y="43.7">RAW</text>
<text x="136" y="53.8">SCK</text>
<text x="136" y="48.7">MISO</text>
<text x="136" y="51.3">MOSI</text>
<text x="136" y="56.3">RST</text>
<text x="165.7" y="56.3">DTR</text>
<text x="245.2" y="61.4">CD</text>
<text x="245.2" y="81.7">TXO</text>
<text x="245.2" y="79.2">RXI</text>
<text x="245.2" y="107.1">CS</text>
<text x="245.2" y="112.2">MISO</text>
<text x="245.2" y="109.7">MOSI</text>
<text x="37.8" y="117.3">MOSI</text>
<text x="40" y="114.8">CS</text>
<text x="38.9" y="122.4">SCK</text>
<text x="138.5" y="122.4">DTR</text>
<text x="138.5" y="124.9">RXI</text>
<text x="37.8" y="127.5">MISO</text>
<text x="138.5" y="127.5">TXO</text>
<text x="138.5" y="130">RAW</text>
<text x="39.8" y="137.6">CD</text>
</g>
</svg>
